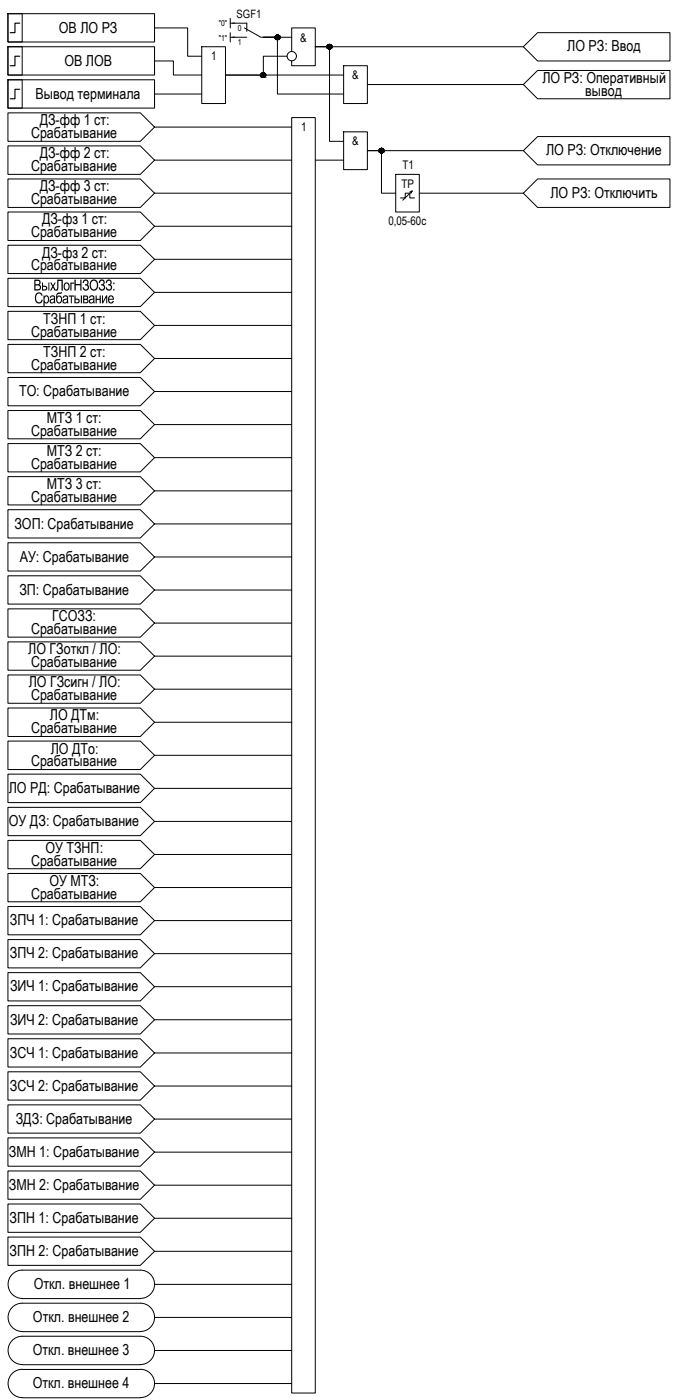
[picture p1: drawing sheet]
<svg xmlns="http://www.w3.org/2000/svg" width="174mm" height="362mm" viewBox="0 0 174 362" stroke-linecap="round" stroke-linejoin="round" font-family="sans-serif">
<!-- layer: 0 -->
<g fill="none" stroke="#000" stroke-width=".26">
<path d="M2 3.5h37.9v7.4h-37.9zM2 3.5h3.7v7.4h-3.7zM2 12.1h3.7v7.3h-3.7zM2 12.1h37.9v7.3h-37.9zM39.9 15.8h4.9v3.6h7.3M39.9 7.2h8.6v7.3h3.6M52.1 12.1h6.2v14.7h-6.2zM59.5 4.8v2.4M59.5 8.5v2.4M59.5 6h1.2M59.5 9.6h1.2M74.1 14.5h-6.1v4.9h-9.7h30.5"/>
<path d="M75.4 9.6h-7.4h3.7v14.7h17.1M75.4 13.3v-6.1h6.1v9.8h-6.1v-1.2M88.8 17h6.1v9.8h-6.1zM135.2 12.1l3.7-3.6h34.2v7.3h-34.2zM135.2 12.1h-53.7h3.6v24.5h3.7M2 29.2h34.3l3.6 3.7-3.6 3.7h-34.3zM2 37.7h34.3l3.6 3.7-3.6 3.7h-34.3zM2 20.6h3.7v7.4h-3.7zM2 20.6h37.9v7.4h-37.9zM39.9 24.3h12.2M39.9 32.9h35.5M75.4 30.4h6.1v330h-6.1z"/>
<path d="M88.8 34.1h6.1v9.8h-6.1zM94.9 21.9h40.3M135.2 39l3.7-3.7h34.2v7.4h-34.2zM135.2 39h-40.3h3.7v11h3.7M135.2 21.9l3.7-3.7h34.2v7.4h-34.2zM2 46.3h34.3l3.6 3.7-3.6 3.7h-34.3zM2 54.8h34.3l3.6 3.7-3.6 3.7h-34.3zM39.9 41.4h35.5M39.9 50h35.5M39.9 58.5h35.5M81.5 41.4h7.3M102.3 45.1h6v9.7h-6z"/>
<path d="M103.5 51.2h1.2v-1.2h1.2v1.2h1.2M105.9 49.7l.6-.3-.3 .5M106.5 49.4l-2.4 2.4M108.3 50h26.9l3.7-3.7h34.2v7.4h-34.2l-3.7-3.7M2 63.4h34.3l3.6 3.7-3.6 3.7h-34.3zM2 72h34.3l3.6 3.6-3.6 3.7h-34.3zM39.9 67.1h35.5M39.9 75.6h35.5M2 80.5h34.3l3.6 3.7-3.6 3.7h-34.3zM2 89.1h34.3l3.6 3.6-3.6 3.7h-34.3zM2 97.6h34.3l3.6 3.7-3.6 3.7h-34.3zM39.9 84.2h35.5"/>
<path d="M39.9 92.7h35.5M2 106.2h34.3l3.6 3.6-3.6 3.7h-34.3zM2 114.8h34.3l3.6 3.6-3.6 3.7h-34.3zM39.9 101.3h35.5M39.9 109.8h35.5M39.9 118.4h35.5M2 123.3h34.3l3.6 3.7-3.6 3.6h-34.3zM2 131.9h34.3l3.6 3.6-3.6 3.7h-34.3zM39.9 127h35.5M39.9 135.5h35.5M2 140.4h34.3l3.6 3.7-3.6 3.6h-34.3zM39.9 152.6l-3.6 3.7h-34.3v-7.3h34.3l3.6 3.6h35.5"/>
<path d="M39.9 144.1h35.5M2 166.1h34.3l3.6 3.6-3.6 3.7h-34.3zM2 174.6h34.3l3.6 3.7-3.6 3.6h-34.3zM39.9 161.2l-3.6 3.6h-34.3v-7.3h34.3l3.6 3.7h35.5M39.9 169.7h35.5M39.9 178.3h35.5M2 183.2h34.3l3.6 3.6-3.6 3.7h-34.3zM2 191.7h34.3l3.6 3.7-3.6 3.7h-34.3zM39.9 186.8h35.5M39.9 195.4h35.5M2 200.3h34.3l3.6 3.6-3.6 3.7h-34.3zM2 208.9h34.3l3.6 3.6-3.6 3.7h-34.3z"/>
<path d="M2 217.4h34.3l3.6 3.6-3.6 3.7h-34.3zM39.9 203.9h35.5M39.9 212.5h35.5M2 226h34.3l3.6 3.6-3.6 3.7h-34.3zM2 234.5h34.3l3.6 3.7-3.6 3.6h-34.3zM39.9 221h35.5M39.9 229.6h35.5M39.9 238.2h35.5M2 251.6h34.3l3.6 3.7-3.6 3.6h-34.3zM2 243.1h34.3l3.6 3.6-3.6 3.7h-34.3zM39.9 255.3h35.5M39.9 246.7h35.5"/>
<path d="M2 268.7h34.3l3.6 3.7-3.6 3.6h-34.3zM2 260.2h34.3l3.6 3.6-3.6 3.7h-34.3zM2 277.3h34.3l3.6 3.7-3.6 3.6h-34.3zM39.9 272.4h35.5M39.9 263.8h35.5M2 285.8h34.3l3.6 3.7-3.6 3.6h-34.3zM2 294.4h34.3l3.6 3.7-3.6 3.6h-34.3zM39.9 289.5h35.5M39.9 298.1h35.5M39.9 281h35.5M39.9 306.6l-3.6 3.6h-34.3v-7.3h34.3l3.6 3.7h35.5M39.9 315.2l-3.6 3.6h-34.3v-7.3h34.3l3.6 3.7h35.5"/>
<path d="M2 320h34.3l3.6 3.7-3.6 3.6h-34.3zM5.7 335.9h30.6M36.3 328.6h-30.5a3.7 3.7 0 0 0-3.7 3.6 3.7 3.7 0 0 0 3.7 3.7M36.3 337.1h-30.5a3.7 3.7 0 0 0-3.7 3.7 3.7 3.7 0 0 0 3.7 3.7M36.3 328.6a3.7 3.7 0 0 1 3.6 3.6 3.7 3.7 0 0 1-3.6 3.7M36.3 337.1a3.7 3.7 0 0 1 3.6 3.7 3.7 3.7 0 0 1-3.6 3.7M39.9 323.7h35.5M39.9 332.3h35.5M5.7 344.5h30.6M36.3 345.7h-30.5a3.7 3.7 0 0 0-3.7 3.6 3.7 3.7 0 0 0 3.7 3.7h30.5M36.3 354.3l-30.5-.1a3.7 3.7 0 0 0-3.7 3.7 3.7 3.7 0 0 0 3.7 3.7M36.3 345.7a3.7 3.7 0 0 1 3.6 3.6 3.7 3.7 0 0 1-3.6 3.7"/>
<path d="M36.3 354.2a3.7 3.7 0 0 1 3.6 3.7 3.7 3.7 0 0 1-3.6 3.7M39.9 340.8h35.5M39.9 349.4h35.5M39.9 357.9h35.5M5.7 361.6h30.6"/>
<circle cx="68.1" cy="19.4" r=".61"/>
<circle cx="71.7" cy="9.6" r=".61"/>
<circle cx="75.4" cy="14.5" r="1.21"/>
<circle cx="85.2" cy="12.1" r=".61"/>
<circle cx="98.6" cy="39" r=".61"/>
</g>
<!-- layer: TEXT -->
<g fill="#000">
<path d="M19.2 72.3h.4v1.2h1.2v-1.2h.3v2.9h-.3v-1.4h-1.2v1.4h-.4zM21.6 72.5l.7-.2 .6 .5v.5l-.3 .3 .4 .4v.5l-.4 .6-.7 .1-.5-.5-.1-.3 .3-.1 .4 .6 .5-.1 .2-.3-.2-.5-.5-.1v-.4h.3l.3-.2-.1-.5-.6-.1-.3 .6-.2-.1zM24.7 76.4h.3v.9h.8v-.9h.3v2.1h-.3v-.9h-.8v.9h-.3zM25.9 72.4h.9l.3 .5-.1 .5a.24 .24 0 0 0-.2 .3 .24 .24 0 0 0 .3 .2l.1 .7-.4 .5-.6 .1-.5-.3-.2-.5 .3-.1 .4 .6 .4-.1 .3-.4-.3-.5h-.5v-.4l.6-.2-.1-.6h-.5l-.3 .6-.3-.1zM26.3 76.4h.3v1.6l.8-1.6h.3v2.1h-.3v-1.6l-.8 1.6h-.3zM27.5 72.5l.8-.2 .5 .5v.5l-.3 .3 .4 .4 .1 .5-.5 .6-.6 .1-.5-.5-.1-.3 .3-.1 .4 .6 .5-.1 .1-.3-.1-.5-.5-.1v-.4h.3l.2-.2v-.5l-.6-.1-.3 .6-.3-.1z"/>
<path d="M19.2 76.4h.3v.8l.8 .1 .2 .2 .1 .5-.3 .4-1.1 .1zM19.5 77.5v.7h.4a.34 .34 0 0 0 .4-.4 .34 .34 0 0 0-.5-.3zM20.9 76.4h.3v2.1h-.3z"/>
<path d="M21.5 76.4h.9l.3 .2 .1 .5-.2 .3 .3 .6-.2 .4-1.2 .1zM21.8 76.7v.6h.3a.3 .3 0 0 0 .4-.3 .3 .3 0 0 0-.4-.3zM21.8 77.6v.6l.7-.1v-.5z"/>
<path d="M23.4 72.8l.7-.5h.5l.5 .5 .3 1.1-.2 .8-.5 .4-.7 .1-.6-.5-.2-.5zM23.8 72.8l-.3 .6v.8l.3 .5 .6 .2 .5-.5 .1-1.2-.5-.6z"/>
<path d="M23.1 76.6l.5-.2 .7 .2 .2 1.9h-.3l-.1-.3-.4 .3-.6-.1-.1-.8 .6-.3a.36 .36 0 0 0 .5-.2 .36 .36 0 0 0-.3-.5 .36 .36 0 0 0-.4 .2l-.1 .3-.3-.1zM23.3 77.8v.2l.2 .3 .6-.3a.26 .26 0 0 0 0-.4 .26 .26 0 0 0-.4 0z"/>
<path d="M28 76.7l.4-.3h.4l.5 .4 .1 .7h-1.2l.1 .5 .3 .3 .5-.5 .3 .1-.4 .6h-.5l-.5-.3zM28.3 76.8l-.1 .5h.9l-.2-.6z"/>
</g>
<!-- layer: 0 -->
<g fill="#000" stroke="#000" stroke-width=".26">
<path d="M71.6 10.3h.3zM71.6 9h.2zM85 12.7h.2zM85 12.7h.3zM67.9 20l.2 .1zM67.9 20h.3zM98.4 39.6h.3zM98.5 38.4h.2z"/>
<path d="M68 18.8h.2zM67.9 18.8h.3z"/>
<path d="M67.9 18.8l.3 .1zM67.8 18.9h.4z"/>
<path d="M67.8 18.9h.5zM67.8 18.9h.5z"/>
<path d="M67.8 18.9h.5zM67.7 18.9h.6z"/>
<path d="M67.7 18.9h.7zM67.7 18.9h.7z"/>
<path d="M67.7 20h.6zM67.7 20h.6z"/>
<path d="M67.7 18.9h.7zM67.6 18.9h.8z"/>
<path d="M67.7 19.9h.7zM67.7 19.9l.6 .1z"/>
<path d="M67.6 18.9l.9 .1zM67.6 18.9l.9 .1z"/>
<path d="M67.6 19.9h.8zM67.6 19.9h.8z"/>
<path d="M67.6 19h.9zM67.5 19h1z"/>
<path d="M67.6 19.8h.9zM67.6 19.8l.8 .1z"/>
<path d="M67.5 19l1.1 .1zM67.5 19l1.1 .1z"/>
<path d="M67.5 19.8h1zM67.5 19.8h1z"/>
<path d="M67.5 19.1l1.1 .1zM67.5 19.1l1.1 .1z"/>
<path d="M67.5 19.2h1.1zM67.5 19.2h1.1z"/>
<path d="M67.5 19.7l1.1 .1zM67.5 19.7l1.1 .1z"/>
<path d="M67.5 19.8h1.1zM67.5 19.8h1z"/>
<path d="M67.5 19.2h1.1zM67.5 19.2h1.1z"/>
<path d="M67.5 19.2l1.1 .1zM67.5 19.2l1.1 .1z"/>
<path d="M67.5 19.6l1.1 .1zM67.5 19.6l1.1 .1z"/>
<path d="M67.5 19.7h1.1zM67.5 19.7h1.1z"/>
<path d="M67.5 19.3l1.1 .1zM67.5 19.3l1.1 .1z"/>
<path d="M67.4 19.4h1.2zM67.4 19.4h1.2z"/>
<path d="M67.4 19.4l1.2 .1zM67.4 19.4l1.2 .1z"/>
<path d="M67.4 19.5h1.2zM67.4 19.5h1.2z"/>
<path d="M67.5 19.5h1.1zM67.5 19.5l1.1 .1z"/>
<path d="M71.6 10.3h.2zM71.6 10.3h.2z"/>
<path d="M71.6 9h.3zM71.6 9h.3z"/>
<path d="M71.6 9l.3 .1zM71.5 9.1h.4z"/>
<path d="M71.5 9.1h.4zM71.4 9.1h.5z"/>
<path d="M71.5 10.2h.4zM71.5 10.2l.4 .1z"/>
<path d="M71.4 9.1h.6zM71.4 9.1h.6z"/>
<path d="M71.4 10.2h.5zM71.4 10.2h.5z"/>
<path d="M71.4 9.1l.7 .1zM71.3 9.2h.8z"/>
<path d="M71.4 10.2h.6zM71.4 10.2h.5z"/>
<path d="M71.3 9.2h.8zM71.3 9.2h.8z"/>
<path d="M71.3 10.1h.8zM71.3 10.1l.7 .1z"/>
<path d="M71.3 9.2l.9 .1zM71.3 9.3h.9z"/>
<path d="M71.3 10.1h.8zM71.3 10.1h.8z"/>
<path d="M71.3 9.3h.9zM71.3 9.3h.9z"/>
<path d="M71.3 10.1h.9zM71.3 10.1h.8z"/>
<path d="M71.2 9.3h1zM71.2 9.3h1z"/>
<path d="M71.2 9.3l1 .1zM71.2 9.3l1 .1z"/>
<path d="M71.2 10h1zM71.2 10h1z"/>
<path d="M71.2 10h1zM71.2 10l1 .1z"/>
<path d="M71.1 9.4h1.2zM71.1 9.4h1.2z"/>
<path d="M71.1 9.9h1.1zM71.1 9.9l1.1 .1z"/>
<path d="M71.1 9.4l1.2 .1zM71.1 9.4l1.2 .1z"/>
<path d="M71.1 9.5l1.2 .1zM71.1 9.5l1.2 .1z"/>
<path d="M71.1 9.6h1.2zM71.1 9.6h1.2z"/>
<path d="M71.1 9.8h1.2zM71.1 9.8h1.2z"/>
<path d="M71.1 9.8l1.2 .1zM71.1 9.8l1.2 .1z"/>
<path d="M71.1 9.9h1.2zM71.1 9.9h1.1z"/>
<path d="M71.1 9.6h1.2zM71.1 9.6h1.2z"/>
<path d="M71.1 9.6l1.2 .1zM71.1 9.6l1.2 .1z"/>
<path d="M71.1 9.7h1.2zM71.1 9.7l1.2 .1z"/>
<path d="M85.1 11.5h.2zM85 11.5h.3z"/>
<path d="M85 11.5h.3zM84.9 11.5h.4z"/>
<path d="M84.9 11.5h.5zM84.9 11.5h.5z"/>
<path d="M84.9 12.7h.4zM84.9 12.7h.4z"/>
<path d="M84.9 11.5l.5 .1zM84.9 11.5l.5 .1z"/>
<path d="M84.9 12.6h.5zM84.9 12.6l.4 .1z"/>
<path d="M84.9 11.6h.6zM84.8 11.6h.7z"/>
<path d="M84.9 12.6h.5zM84.9 12.6h.5z"/>
<path d="M84.8 11.6h.7zM84.7 11.6h.8z"/>
<path d="M84.8 12.6h.7zM84.8 12.6h.6z"/>
<path d="M84.7 11.6l.9 .1zM84.7 11.6l.9 .1z"/>
<path d="M84.7 12.6h.8zM84.7 12.6h.8z"/>
<path d="M84.7 11.7h.9zM84.6 11.7h1z"/>
<path d="M84.7 12.5h.9zM84.7 12.5l.8 .1z"/>
<path d="M84.6 11.7l1.1 .1zM84.6 11.7l1.1 .1z"/>
<path d="M84.6 12.5h1zM84.6 12.5h1z"/>
<path d="M84.6 11.8h1.1zM84.6 11.8h1.1z"/>
<path d="M84.6 12.4h1.1zM84.6 12.4l1 .1z"/>
<path d="M84.6 11.8l1.1 .1zM84.6 11.9h1.1z"/>
<path d="M84.6 11.9h1.1zM84.6 11.9h1.1z"/>
<path d="M84.6 12.3l1.1 .1zM84.6 12.3l1.1 .1z"/>
<path d="M84.6 12.4h1.1zM84.6 12.4h1.1z"/>
<path d="M84.6 11.9l1.1 .1zM84.6 11.9l1.1 .1z"/>
<path d="M84.6 12h1.1zM84.6 12h1.1z"/>
<path d="M84.5 12l1.2 .1zM84.5 12l1.2 .1z"/>
<path d="M84.5 12.1l1.2 .1zM84.5 12.1l1.2 .1z"/>
<path d="M84.5 12.2h1.2zM84.5 12.2h1.2z"/>
<path d="M84.6 12.2l1.1 .1zM84.6 12.2l1.1 .1z"/>
<path d="M84.6 12.3h1.1zM84.6 12.3h1.1z"/>
<path d="M67.8 20h.4zM67.8 20h.4z"/>
<path d="M67.8 20h.5zM67.8 20h.4z"/>
<path d="M98.4 39.6h.3zM98.5 39.6h.2z"/>
<path d="M98.5 38.4h.2zM98.4 38.4h.3z"/>
<path d="M98.4 38.4h.4zM98.4 38.4h.4z"/>
<path d="M98.4 38.4h.4zM98.3 38.4h.5z"/>
<path d="M98.4 39.6h.4zM98.4 39.6h.3z"/>
<path d="M98.3 38.4l.6 .1zM98.3 38.4l.6 .1z"/>
<path d="M98.3 39.5h.5zM98.3 39.5l.5 .1z"/>
<path d="M98.3 38.5h.6zM98.2 38.5h.7z"/>
<path d="M98.3 39.5h.6zM98.3 39.5h.5z"/>
<path d="M98.2 38.5h.8zM98.2 38.5h.8z"/>
<path d="M98.2 39.5h.7zM98.2 39.5h.7z"/>
<path d="M98.2 38.5l.8 .1zM98.2 38.5l.8 .1z"/>
<path d="M98.2 39.4h.8zM98.2 39.4l.7 .1z"/>
<path d="M98.1 38.6h1zM98.1 38.6h1z"/>
<path d="M98.1 39.4h.9zM98.1 39.4h.9z"/>
<path d="M98.1 38.6h1zM98.1 38.6h1z"/>
<path d="M98.1 38.6l1 .1zM98.1 38.6l1 .1z"/>
<path d="M98.1 39.3l1 .1zM98.1 39.3l1 .1z"/>
<path d="M98.1 39.4h1zM98.1 39.4h.9z"/>
<path d="M98 38.7l1.2 .1zM98 38.7l1.2 .1z"/>
<path d="M98 39.3h1.1zM98 39.3h1.1z"/>
<path d="M98 38.8h1.2zM98 38.8h1.2z"/>
<path d="M98 38.8l1.2 .1zM98 38.8l1.2 .1z"/>
<path d="M98 38.9h1.2zM98 38.9h1.2z"/>
<path d="M98 39.1h1.2zM98 39.1h1.2z"/>
<path d="M98 39.1l1.2 .1zM98 39.1l1.2 .1z"/>
<path d="M98 39.2h1.2zM98 39.2l1.1 .1z"/>
<path d="M98 38.9l1.2 .1zM98 38.9l1.2 .1z"/>
<path d="M98 39l1.2 .1zM98 39l1.2 .1z"/>
<path d="M98 39.1h1.2zM98 39.1h1.2z"/>
</g>
<path d="M5.1 6h-1.2v2.5h-1.3M5.1 14.5h-1.2v2.5h-1.3M5.1 23.1h-1.2v2.5h-1.3" fill="none" stroke="#000" stroke-width=".3"/>
<path d="M60.1 6h3.7v2.1M60.1 9.6h3.7M63.1 7.2l4.3 2.4h3.7" fill="none" stroke="#000" stroke-width=".26"/>
<g font-size="3.9">
<text x="15.2" y="8.4">ОВ ЛО РЗ</text>
<text x="16.7" y="17">ОВ ЛОВ</text>
<text x="146.6" y="13.2">ЛО РЗ: Ввод</text>
<text x="140.1" y="21.4">ЛО РЗ: Оперативный</text>
<text x="9.2" y="25.5">Вывод терминала</text>
<text x="151.2" y="24.7">вывод</text>
<text x="8" y="35.8">Срабатывание</text>
<text x="10.3" y="32.4">ДЗ-фф 1 ст:</text>
<text x="10.3" y="41">ДЗ-фф 2 ст:</text>
<text x="141.1" y="40.2">ЛО РЗ: Отключение</text>
<text x="8" y="44.3">Срабатывание</text>
<text x="8" y="52.9">Срабатывание</text>
<text x="10.3" y="49.5">ДЗ-фф 3 ст:</text>
<text x="142.2" y="51.2">ЛО РЗ: Отключить</text>
<text x="10.9" y="58.1">ДЗ-фз 1 ст:</text>
<text x="8" y="61.4">Срабатывание</text>
<text x="8" y="70">Срабатывание</text>
<text x="10.9" y="66.6">ДЗ-фз 2 ст:</text>
<text x="8.6" y="75.2">ВыхЛогНЗОЗЗ</text>
<text x="29" y="75.2">:</text>
<text x="8.9" y="78.5">Срабатывание</text>
<text x="11.2" y="83.7">ТЗНП 1 ст:</text>
<text x="8" y="87.1">Срабатывание</text>
<text x="8" y="95.6">Срабатывание</text>
<text x="11.2" y="92.3">ТЗНП 2 ст:</text>
<text x="4.9" y="102.5">ТО: Срабатывание</text>
<text x="8" y="112.7">Срабатывание</text>
<text x="12.1" y="109.4">МТЗ 1 ст:</text>
<text x="12.1" y="117.9">МТЗ 2 ст:</text>
<text x="8" y="121.2">Срабатывание</text>
<text x="8" y="129.8">Срабатывание</text>
<text x="12.1" y="126.5">МТЗ 3 ст:</text>
<text x="3.7" y="136.7">ЗОП: Срабатывание</text>
<text x="5.1" y="145.3">АУ: Срабатывание</text>
<text x="5" y="153.8">ЗП: Срабатывание</text>
<text x="13.5" y="160.7">ГСОЗЗ:</text>
<text x="8" y="164.1">Срабатывание</text>
<text x="7.3" y="169.3">ЛО ГЗоткл / ЛО:</text>
<text x="8" y="172.6">Срабатывание</text>
<text x="7.4" y="177.8">ЛО ГЗсигн / ЛО:</text>
<text x="8" y="181.2">Срабатывание</text>
<text x="8" y="189.7">Срабатывание</text>
<text x="12.9" y="186.4">ЛО ДТм:</text>
<text x="13.1" y="194.9">ЛО ДТо:</text>
<text x="8" y="198.3">Срабатывание</text>
<text x="2.3" y="205.2">ЛО РД: Срабатывание</text>
<text x="2.3" y="213.7">ОУ ДЗ: Срабатывание</text>
<text x="11.7" y="220.6">ОУ ТЗНП:</text>
<text x="8" y="223.9">Срабатывание</text>
<text x="8" y="232.5">Срабатывание</text>
<text x="12.8" y="229.1">ОУ МТЗ:</text>
<text x="2.6" y="239.4">ЗПЧ 1: Срабатывание</text>
<text x="2.6" y="247.9">ЗПЧ 2: Срабатывание</text>
<text x="2.6" y="256.5">ЗИЧ 1: Срабатывание</text>
<text x="2.6" y="265">ЗИЧ 2: Срабатывание</text>
<text x="2.6" y="273.6">ЗСЧ 1: Срабатывание</text>
<text x="2.6" y="282.1">ЗСЧ 2: Срабатывание</text>
<text x="4.1" y="290.7">ЗДЗ: Срабатывание</text>
<text x="2.3" y="299.2">ЗМН 1: Срабатывание</text>
<text x="2.3" y="307.8">ЗМН 2: Срабатывание</text>
<text x="2.5" y="316.3">ЗПН 1: Срабатывание</text>
<text x="2.5" y="324.9">ЗПН 2: Срабатывание</text>
<text x="8.7" y="333.4">Откл. внешнее 1</text>
<text x="8.5" y="342">Откл. внешнее 2</text>
<text x="8.5" y="350.5">Откл. внешнее 3</text>
<text x="8.5" y="359.1">Откл. внешнее 4</text>
</g>
<g font-size="3.1">
<text x="77.6" y="10.7">&amp;</text>
<text x="54.6" y="15.6">1</text>
<text x="91" y="20.5">&amp;</text>
<text x="77.8" y="34">1</text>
<text x="91" y="37.6">&amp;</text>
<text x="104" y="43.8">T1</text>
<text x="103.7" y="48.6">TP</text>
<text x="100.3" y="58.2">0,05-60с</text>
</g>
<text font-size="3" x="61.1" y="4.6">SGF1</text>
<g font-size="2.1">
<text x="56.5" y="6.8">&quot;0&quot;</text>
<text x="56.5" y="10.6">&quot;1&quot;</text>
<text x="61.4" y="8">0</text>
<text x="61.4" y="11.6">1</text>
</g>
</svg>
